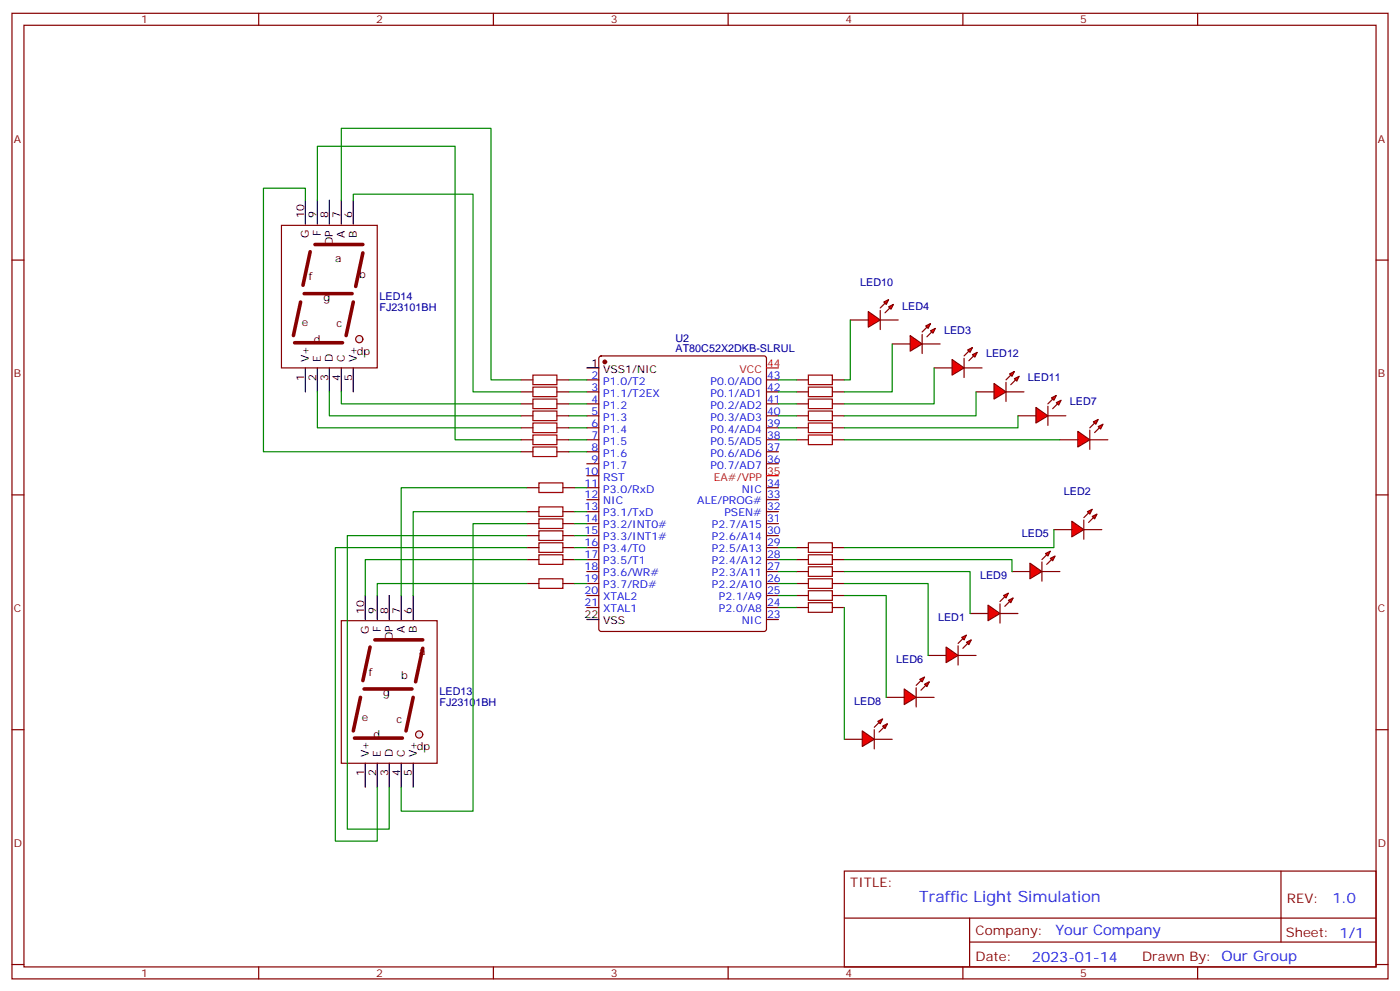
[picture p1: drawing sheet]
<svg xmlns="http://www.w3.org/2000/svg" width="412mm" height="292mm" viewBox="0 0 412 292" stroke-linecap="round" stroke-linejoin="round" font-family="sans-serif">
<g fill="none" stroke="#870000" stroke-width=".35">
<path d="M3.5 3.9h405.4v284.4h-405.4zM7.1 7.4h398.2v277.3h-398.2zM76.2 3.9v3.5M145.3 3.9v3.5M214.5 3.9v3.5M283.6 3.9v3.5M352.8 3.9v3.5M3.5 76.6h3.6M405.3 76.6h3.6M153.5 111.9h3.5M153.5 115.4h3.5M153.5 118.9h3.5"/>
<path d="M164 111.9h3.6M164 115.4h3.6M164 118.9h3.6M172.9 111.9h3.5M172.9 115.4h3.5M172.9 118.9h3.5M176.6 105l.5-.2h48l.6 .4 .1 80-.5 .7h-48.2l-.7-.4v-80zM225.8 111.9h3.5M225.8 115.4h3.5M225.8 118.9h3.5M234.6 111.9h3.5M234.6 115.4h3.5"/>
<path d="M234.6 118.9h3.5M245.2 111.9h3.5M245.2 115.4h3.5M245.2 118.9h3.5M153.5 122.4h3.5M153.5 126h3.5M153.5 129.5h3.5M153.5 133h3.5M164 122.4h3.6M164 126h3.6M164 129.5h3.6M164 133h3.6"/>
<path d="M172.9 122.4h3.5M172.9 126h3.5M172.9 129.5h3.5M172.9 133h3.5M172.9 136.6h3.5M225.8 122.4h3.5M225.8 126h3.5M225.8 129.5h3.5M225.8 133h3.5M225.8 136.6h3.5M234.6 122.4h3.5M234.6 126h3.5"/>
<path d="M234.6 129.5h3.5M245.2 122.4h3.5M245.2 126h3.5M245.2 129.5h3.5M3.5 145.7h3.6M155.2 143.6h3.5M155.2 150.7h3.5M155.2 154.2h3.5M155.2 157.7h3.5M165.8 143.6h3.5M165.8 150.7h3.5M165.8 154.2h3.5"/>
<path d="M165.8 157.7h3.5M172.9 140.1h3.5M172.9 143.6h3.5M172.9 147.1h3.5M172.9 150.7h3.5M172.9 154.2h3.5M172.9 157.7h3.5M225.8 143.6h3.5M225.8 147.1h3.5M225.8 150.7h3.5M225.8 154.2h3.5M225.8 157.7h3.5"/>
<path d="M405.3 145.7h3.6M155.2 161.3h3.5M155.2 164.8h3.5M155.2 171.8h3.5M165.8 161.3h3.5M165.8 164.8h3.5M165.8 171.8h3.5M172.9 161.3h3.5M172.9 164.8h3.5M172.9 168.3h3.5M172.9 171.8h3.5M172.9 175.4h3.5"/>
<path d="M172.9 178.9h3.5M225.8 161.3h3.5M225.8 164.8h3.5M225.8 168.3h3.5M225.8 171.8h3.5M225.8 175.4h3.5M225.8 178.9h3.5M234.6 161.3h3.5M234.6 164.8h3.5M234.6 168.3h3.5M234.6 171.8h3.5M234.6 175.4h3.5"/>
<path d="M234.6 178.9h3.5M245.2 161.3h3.5M245.2 164.8h3.5M245.2 168.3h3.5M245.2 171.8h3.5M245.2 175.4h3.5M245.2 178.9h3.5M225.8 182.4h3.5M3.5 214.9h3.6M405.3 214.9h3.6M248.7 256.5h156.6v28.2h-156.6zM377.3 256.5v20.9"/>
<path d="M248.7 270.4h156.5M285.6 277.4h119.6M285.6 270.4v14.1M3.5 284h3.6M76.2 284.7v3.6M145.3 284.7v3.6M214.5 284.7v3.6M283.6 284.7v3.6M352.8 284.7v3.6M405.3 284h3.6"/>
</g>
<circle cx="178.2" cy="106.6" r=".53" fill="#870000" stroke="#870000" stroke-width=".35"/>
<path d="M172.9 108.3h3.5M172.9 182.4h3.5" fill="none" stroke="#000" stroke-width=".35"/>
<path d="M225.8 108.3h3.5M225.8 140.1h3.5" fill="none" stroke="#f00" stroke-width=".35"/>
<g fill="none" stroke="#a10000" stroke-width=".35">
<path d="M157 114h7v2.8h-7zM157 110.5h7v2.8h-7zM157 117.5h7v2.8h-7zM238.1 110.5h7.1v2.8h-7.1zM238.1 114h7.1v2.8h-7.1zM238.1 117.5h7.1v2.8h-7.1zM157 124.6h7v2.8h-7zM157 131.6h7v2.8h-7zM157 128.1h7v2.8h-7zM157 121h7v2.9h-7zM238.1 128.1h7.1v2.8h-7.1zM238.1 124.6h7.1v2.8h-7.1z"/>
<path d="M238.1 121h7.1v2.9h-7.1zM158.7 149.3h7.1v2.8h-7.1zM158.7 142.2h7.1v2.8h-7.1zM158.7 156.3h7.1v2.8h-7.1zM158.7 152.8h7.1v2.8h-7.1zM158.7 159.8h7.1v2.9h-7.1zM238.1 159.8h7.1v2.9h-7.1zM158.7 163.4h7.1v2.8h-7.1zM158.7 170.4h7.1v2.8h-7.1zM238.1 174h7.1v2.8h-7.1zM238.1 177.5h7.1v2.8h-7.1zM238.1 166.9h7.1v2.8h-7.1z"/>
<path d="M238.1 170.4h7.1v2.8h-7.1zM238.1 163.4h7.1v2.8h-7.1z"/>
</g>
<g fill="#f00" stroke="#870000" stroke-width=".35">
<path d="M278.7 190.5l3.5 2.5-3.5 2.1z"/>
<path d="M282.2 190.2v5.6z"/>
</g>
<g fill="#870000" stroke="#870000" stroke-width=".35">
<path d="M282.2 189.5l1.4-1.4z"/>
<path d="M285 189.5l-1.4 1.4z"/>
</g>
<g fill="#f00" stroke="#870000" stroke-width=".35">
<path d="M283.3 187.7l1.4-.7-.7 1.4z"/>
<path d="M284.7 189.1l1.4-.7-.7 1.4z"/>
</g>
<path d="M273.4 193h5.3M282.2 193h5.3" fill="none" stroke="#870000" stroke-width=".35"/>
<g fill="#f00" stroke="#870000" stroke-width=".35">
<path d="M315.7 153.5l3.6 2.5-3.6 2.1z"/>
<path d="M319.3 153.1v5.7z"/>
</g>
<g fill="#870000" stroke="#870000" stroke-width=".35">
<path d="M319.3 152.4l1.4-1.4z"/>
<path d="M320.7 153.8l1.4-1.4z"/>
</g>
<g fill="#f00" stroke="#870000" stroke-width=".35">
<path d="M320.3 150.7l1.4-.7-.7 1.4z"/>
<path d="M321.7 152.1l1.4-.7-.7 1.4z"/>
</g>
<path d="M310.4 156h5.3M319.3 156h5.3" fill="none" stroke="#870000" stroke-width=".35"/>
<g fill="#f00" stroke="#870000" stroke-width=".35">
<path d="M280.5 105.9l3.5 2.4-3.5 2.2z"/>
<path d="M284 105.5v5.7z"/>
</g>
<g fill="#870000" stroke="#870000" stroke-width=".35">
<path d="M284 104.8l1.4-1.4z"/>
<path d="M286.8 104.8l-1.4 1.4z"/>
</g>
<g fill="#f00" stroke="#870000" stroke-width=".35">
<path d="M285 103l1.5-.7-.7 1.5z"/>
<path d="M286.5 104.5l1.4-.7-.7 1.4z"/>
</g>
<path d="M275.2 108.3h5.3M284 108.3h5.3" fill="none" stroke="#870000" stroke-width=".35"/>
<g fill="#f00" stroke="#870000" stroke-width=".35">
<path d="M268.1 98.8l3.5 2.5-3.5 2.1z"/>
<path d="M271.6 98.5v5.6z"/>
</g>
<g fill="#870000" stroke="#870000" stroke-width=".35">
<path d="M271.6 97.8l1.4-1.5z"/>
<path d="M273 99.2l1.5-1.4z"/>
</g>
<g fill="#f00" stroke="#870000" stroke-width=".35">
<path d="M272.7 96l1.4-.7-.7 1.4z"/>
<path d="M274.1 97.4l1.4-.7-.7 1.4z"/>
</g>
<path d="M262.8 101.3h5.3M271.6 101.3h5.3" fill="none" stroke="#870000" stroke-width=".35"/>
<g fill="#f00" stroke="#870000" stroke-width=".35">
<path d="M303.4 165.8l3.5 2.5-3.5 2.1z"/>
<path d="M306.9 165.5v5.6z"/>
</g>
<g fill="#870000" stroke="#870000" stroke-width=".35">
<path d="M306.9 164.8l1.4-1.4z"/>
<path d="M308.3 166.2l1.4-1.4z"/>
</g>
<g fill="#f00" stroke="#870000" stroke-width=".35">
<path d="M308 163l1.4-.7-.7 1.4z"/>
<path d="M309.4 164.4l1.4-.7-.7 1.4z"/>
</g>
<path d="M298.1 168.3h5.3M306.9 168.3h5.3" fill="none" stroke="#870000" stroke-width=".35"/>
<g fill="#f00" stroke="#870000" stroke-width=".35">
<path d="M266.3 202.9l3.6 2.5-3.6 2.1z"/>
<path d="M269.9 202.5v5.7z"/>
</g>
<g fill="#870000" stroke="#870000" stroke-width=".35">
<path d="M269.9 201.8l1.4-1.4z"/>
<path d="M271.3 203.2l1.4-1.4z"/>
</g>
<g fill="#f00" stroke="#870000" stroke-width=".35">
<path d="M270.9 200.1l1.4-.7-.7 1.4z"/>
<path d="M272.3 201.5l1.5-.7-.8 1.4z"/>
</g>
<path d="M261.1 205.4h5.2M269.9 205.4h5.3" fill="none" stroke="#870000" stroke-width=".35"/>
<g fill="#f00" stroke="#870000" stroke-width=".35">
<path d="M317.5 127l3.5 2.5-3.5 2.1z"/>
<path d="M321 126.7v5.6z"/>
</g>
<g fill="#870000" stroke="#870000" stroke-width=".35">
<path d="M322.4 124.6l-1.4 1.4z"/>
<path d="M322.4 127.4l1.4-1.4z"/>
</g>
<g fill="#f00" stroke="#870000" stroke-width=".35">
<path d="M322.1 124.2l1.4-.7-.7 1.4z"/>
<path d="M323.5 125.6l1.4-.7-.7 1.4z"/>
</g>
<path d="M312.2 129.5h5.3M321 129.5h5.3" fill="none" stroke="#870000" stroke-width=".35"/>
<g fill="#f00" stroke="#870000" stroke-width=".35">
<path d="M254 215.2l3.5 2.5-3.5 2.1z"/>
<path d="M257.5 214.9v5.6z"/>
</g>
<g fill="#870000" stroke="#870000" stroke-width=".35">
<path d="M257.5 214.2l1.4-1.4z"/>
<path d="M258.9 215.6l1.4-1.4z"/>
</g>
<g fill="#f00" stroke="#870000" stroke-width=".35">
<path d="M258.6 212.4l1.4-.7-.7 1.4z"/>
<path d="M260 213.8l1.4-.7-.7 1.4z"/>
</g>
<path d="M248.7 217.7h5.3M257.5 217.7h5.3" fill="none" stroke="#870000" stroke-width=".35"/>
<g fill="#f00" stroke="#870000" stroke-width=".35">
<path d="M291 178.2l3.6 2.5-3.6 2.1z"/>
<path d="M294.6 177.8v5.7z"/>
</g>
<g fill="#870000" stroke="#870000" stroke-width=".35">
<path d="M294.6 177.1l1.4-1.4z"/>
<path d="M296 178.5l1.4-1.4z"/>
</g>
<g fill="#f00" stroke="#870000" stroke-width=".35">
<path d="M295.6 175.4l1.4-.7-.7 1.4z"/>
<path d="M297 176.8l1.4-.7-.7 1.4z"/>
</g>
<path d="M285.8 180.7h5.2M294.6 180.7h5.3" fill="none" stroke="#870000" stroke-width=".35"/>
<g fill="#f00" stroke="#870000" stroke-width=".35">
<path d="M255.8 91.8l3.5 2.4-3.5 2.1z"/>
<path d="M259.3 91.4v5.6z"/>
</g>
<g fill="#870000" stroke="#870000" stroke-width=".35">
<path d="M259.3 90.7l1.4-1.4z"/>
<path d="M260.7 92.1l1.4-1.4z"/>
</g>
<g fill="#f00" stroke="#870000" stroke-width=".35">
<path d="M260.3 88.9l1.5-.7-.7 1.4z"/>
<path d="M261.8 90.3l1.4-.7-.7 1.5z"/>
</g>
<path d="M250.5 94.2h5.3M259.3 94.2h5.3" fill="none" stroke="#870000" stroke-width=".35"/>
<g fill="#f00" stroke="#870000" stroke-width=".35">
<path d="M305.2 120l3.5 2.4-3.5 2.2z"/>
<path d="M308.7 119.6v5.7z"/>
</g>
<g fill="#870000" stroke="#870000" stroke-width=".35">
<path d="M308.7 118.9l1.4-1.4z"/>
<path d="M310.1 120.3l1.4-1.4z"/>
</g>
<g fill="#f00" stroke="#870000" stroke-width=".35">
<path d="M309.7 117.2l1.4-.7-.7 1.4z"/>
<path d="M311.1 118.6l1.5-.7-.7 1.4z"/>
</g>
<path d="M299.9 122.4h5.3M308.7 122.4h5.3" fill="none" stroke="#870000" stroke-width=".35"/>
<g fill="#f00" stroke="#870000" stroke-width=".35">
<path d="M292.8 112.9l3.5 2.5-3.5 2.1z"/>
<path d="M296.3 112.6v5.6z"/>
</g>
<g fill="#870000" stroke="#870000" stroke-width=".35">
<path d="M296.3 111.9l1.4-1.4z"/>
<path d="M297.7 113.3l1.5-1.4z"/>
</g>
<g fill="#f00" stroke="#870000" stroke-width=".35">
<path d="M297.4 110.1l1.4-.7-.7 1.4z"/>
<path d="M298.8 111.5l1.4-.7-.7 1.4z"/>
</g>
<path d="M287.5 115.4h5.3M296.3 115.4h5.3" fill="none" stroke="#870000" stroke-width=".35"/>
<path d="M107.6 175.4v7M111.1 175.4v7M114.7 175.4v7M118.2 175.4v7M121.7 175.4v7M107.6 224.8v7M111.1 224.8v7M114.7 224.8v7M118.2 224.8v7M121.7 224.8v7" fill="none" stroke="#000" stroke-width=".35"/>
<circle cx="123.5" cy="216.3" r="1.06" fill="#f0f0f0" stroke="#870000" stroke-width=".35"/>
<path d="M109 190.5l-2.1 9.9M110.4 188.4h14.1M124.5 190.9l-2.1 9.9M104.4 217.3h14.1M106.2 205.4l-2.1 9.8M107.2 202.9h14.2M121.7 205.4l-2.1 9.8" fill="none" stroke="#870000" stroke-width="1.1"/>
<path d="M100.5 182.8h28.3v42h-28.3z" fill="none" stroke="#870000" stroke-width=".35"/>
<path d="M90 58.9v7.1M93.5 58.9v7.1M97 58.9v7.1M100.5 58.9v7.1M104.1 58.9v7.1M90 108.3v7.1M93.5 108.3v7.1M97 108.3v7.1M100.5 108.3v7.1M104.1 108.3v7.1" fill="none" stroke="#000" stroke-width=".35"/>
<circle cx="105.8" cy="99.9" r="1.06" fill="#f0f0f0" stroke="#870000" stroke-width=".35"/>
<path d="M91.4 74.1l-2.1 9.9M92.8 72h14.1M106.9 74.5l-2.1 9.8M88.5 88.9l-2.1 9.9M89.6 86.5h14.1M104.1 88.9l-2.1 9.9M86.8 100.9h14.1" fill="none" stroke="#870000" stroke-width="1.1"/>
<path d="M82.9 66.4h28.2v41.9h-28.2z" fill="none" stroke="#870000" stroke-width=".35"/>
<g fill="none" stroke="#008700" stroke-width=".35">
<path d="M90 58.9v-3.5h-12.4v77.6h75.9M93.5 58.9v-15.8h40.6v86.4h19.4M100.5 58.9v-21.1h44.1v74.1h8.9M104.1 58.9v-1.7h35.2v58.2h14.2M250.5 94.2v17.7h-1.8M93.5 115.4v10.6h60M97 115.4v7h56.5M100.5 115.4v3.5h53M167.6 115.4h5.3M167.6 118.9h5.3M167.6 111.9h5.3M229.3 115.4h5.3"/>
<path d="M229.3 118.9h5.3M229.3 111.9h5.3M262.8 101.3v14.1h-14.1M275.2 108.3v10.6h-26.5M287.5 115.4v7h-38.8M167.6 122.4h5.3M167.6 126h5.3M167.6 129.5h5.3M167.6 133h5.3M229.3 122.4h5.3M229.3 126h5.3M229.3 129.5h5.3"/>
<path d="M248.7 129.5h63.5M299.9 122.4v3.6h-51.2M155.2 143.6h-37v31.8M155.2 154.2h-15.9v84.7h-21.1v-7.1M155.2 150.7h-33.5v24.7M155.2 157.7h-52.9v86.5h12.4v-12.4M169.3 143.6h3.6M169.3 154.2h3.6M169.3 150.7h3.6M169.3 157.7h3.6M310.4 156v5.3h-61.7M155.2 164.8h-47.6v10.6"/>
<path d="M155.2 171.8h-44.1v3.6M155.2 161.3h-56.4v86.4h12.3v-15.9M169.3 164.8h3.6M169.3 171.8h3.6M169.3 161.3h3.6M229.3 164.8h5.3M229.3 178.9h5.3M229.3 171.8h5.3M229.3 161.3h5.3M229.3 168.3h5.3M229.3 175.4h5.3M248.7 171.8h24.7v21.2"/>
<path d="M248.7 164.8h49.4v3.5M248.7 168.3h37.1v12.4M248.7 175.4h12.4v30M248.7 178.9v38.8"/>
</g>
<text font-size="4.6" fill="#00f" x="270.8" y="265.5">Traffic Light Simulation</text>
<g font-size="4.2" fill="#00f">
<text x="392.5" y="265.8">1.0</text>
<text x="310.9" y="275.3">Your Company</text>
<text x="304" y="283.1">2023-01-14</text>
</g>
<g font-size="3.9" fill="#800">
<text x="250.5" y="261.1">TITLE:</text>
<text x="379.1" y="265.8">REV:</text>
<text x="287.4" y="275.3">Company:</text>
<text x="378.7" y="275.9">Sheet: 1/1</text>
<text x="287.4" y="283">Date:</text>
<text x="336.4" y="283.1">Drawn By: Our Group</text>
</g>
<g font-size="3.2" fill="#800">
<text x="41.6" y="6.9">1</text>
<text x="110.8" y="6.9">2</text>
<text x="179.9" y="6.9">3</text>
<text x="249.1" y="6.9">4</text>
<text x="318.2" y="6.9">5</text>
<text x="4.1" y="42">A</text>
<text x="405.9" y="42">A</text>
<text x="4.1" y="111.2">B</text>
<text x="405.9" y="111.2">B</text>
<text x="4.1" y="180.3">C</text>
<text x="405.9" y="180.3">C</text>
<text x="4.1" y="249.4">D</text>
<text x="405.9" y="249.4">D</text>
<text x="41.6" y="287.7">1</text>
<text x="110.8" y="287.7">2</text>
<text x="179.9" y="287.7">3</text>
<text x="249.1" y="287.7">4</text>
<text x="318.2" y="287.7">5</text>
</g>
<g font-size="3.2">
<text x="89.6" y="64.2" transform="rotate(-90 89.6 64.2)">10</text>
<text x="93.1" y="64.2" transform="rotate(-90 93.1 64.2)">9</text>
<text x="96.7" y="64.2" transform="rotate(-90 96.7 64.2)">8</text>
<text x="100.2" y="64.2" transform="rotate(-90 100.2 64.2)">7</text>
<text x="103.7" y="64.2" transform="rotate(-90 103.7 64.2)">6</text>
<text x="91" y="70.2" transform="rotate(-90 91 70.2)">G</text>
<text x="94.5" y="69.6" transform="rotate(-90 94.5 69.6)">F</text>
<text x="101.6" y="69.9" transform="rotate(-90 101.6 69.9)">A</text>
<text x="105.1" y="69.9" transform="rotate(-90 105.1 69.9)">B</text>
<text x="98.1" y="72.1" transform="rotate(-90 98.1 72.1)">DP</text>
<text x="98.8" y="77.3">a</text>
<text x="91" y="82.6">f</text>
<text x="105.8" y="81.9">b</text>
<text x="95.2" y="88.6">g</text>
<text x="88.9" y="96">e</text>
<text x="92.4" y="100.9">d</text>
<text x="99.1" y="96.3">c</text>
<text x="91" y="106.6" transform="rotate(-90 91 106.6)">V+</text>
<text x="94.5" y="106.6" transform="rotate(-90 94.5 106.6)">E</text>
<text x="98.1" y="106.6" transform="rotate(-90 98.1 106.6)">D</text>
<text x="101.6" y="106.6" transform="rotate(-90 101.6 106.6)">C</text>
<text x="105.1" y="106.6" transform="rotate(-90 105.1 106.6)">V+</text>
<text x="105.1" y="104.5">dp</text>
<text x="174.2" y="108">1</text>
<text x="89.6" y="112.1" transform="rotate(-90 89.6 112.1)">1</text>
<text x="93.1" y="112.1" transform="rotate(-90 93.1 112.1)">2</text>
<text x="96.7" y="112.1" transform="rotate(-90 96.7 112.1)">3</text>
<text x="100.2" y="112.1" transform="rotate(-90 100.2 112.1)">4</text>
<text x="103.7" y="112.1" transform="rotate(-90 103.7 112.1)">5</text>
<text x="177.7" y="109.7">VSS1/NIC</text>
<text x="107.2" y="180.7" transform="rotate(-90 107.2 180.7)">10</text>
<text x="110.8" y="180.7" transform="rotate(-90 110.8 180.7)">9</text>
<text x="114.3" y="180.7" transform="rotate(-90 114.3 180.7)">8</text>
<text x="117.8" y="180.7" transform="rotate(-90 117.8 180.7)">7</text>
<text x="121.4" y="180.7" transform="rotate(-90 121.4 180.7)">6</text>
<text x="172.2" y="182.1">22</text>
<text x="177.7" y="183.8">VSS</text>
<text x="108.7" y="186.6" transform="rotate(-90 108.7 186.6)">G</text>
<text x="112.2" y="186" transform="rotate(-90 112.2 186)">F</text>
<text x="115.7" y="188.5" transform="rotate(-90 115.7 188.5)">DP</text>
<text x="119.2" y="186.4" transform="rotate(-90 119.2 186.4)">A</text>
<text x="122.8" y="186.4" transform="rotate(-90 122.8 186.4)">B</text>
<text x="123.5" y="193">a</text>
<text x="108.7" y="199">f</text>
<text x="118.2" y="200.1">b</text>
<text x="112.9" y="205">g</text>
<text x="106.5" y="212.4">e</text>
<text x="116.8" y="212.8">c</text>
<text x="110.1" y="217.3">d</text>
<text x="122.8" y="220.9">dp</text>
<text x="108.7" y="223" transform="rotate(-90 108.7 223)">V+</text>
<text x="112.2" y="223" transform="rotate(-90 112.2 223)">E</text>
<text x="115.7" y="223" transform="rotate(-90 115.7 223)">D</text>
<text x="119.2" y="223" transform="rotate(-90 119.2 223)">C</text>
<text x="122.8" y="223" transform="rotate(-90 122.8 223)">V+</text>
<text x="107.2" y="228.5" transform="rotate(-90 107.2 228.5)">1</text>
<text x="110.8" y="228.5" transform="rotate(-90 110.8 228.5)">2</text>
<text x="114.3" y="228.5" transform="rotate(-90 114.3 228.5)">3</text>
<text x="117.8" y="228.5" transform="rotate(-90 117.8 228.5)">4</text>
<text x="121.4" y="228.5" transform="rotate(-90 121.4 228.5)">5</text>
</g>
<g font-size="3.2" fill="#000080">
<text x="111.8" y="88.4">LED14</text>
<text x="253.4" y="84.1">LED10</text>
<text x="111.8" y="91.5">FJ23101BH</text>
<text x="265.8" y="91.2">LED4</text>
<text x="199" y="100.6">U2</text>
<text x="278.1" y="98.2">LED3</text>
<text x="199" y="103.7">AT80C52X2DKB-SLRUL</text>
<text x="290.5" y="105.3">LED12</text>
<text x="302.8" y="112.3">LED11</text>
<text x="315.2" y="119.4">LED7</text>
<text x="313.4" y="145.8">LED2</text>
<text x="301" y="158.2">LED5</text>
<text x="288.7" y="170.5">LED9</text>
<text x="276.3" y="182.9">LED1</text>
<text x="264" y="195.2">LED6</text>
<text x="129.5" y="207.9">FJ23101BH</text>
<text x="129.5" y="204.8">LED13</text>
<text x="251.7" y="207.6">LED8</text>
</g>
<g font-size="3.2" fill="#f00">
<text x="226" y="108">44</text>
<text x="217.9" y="109.7">VCC</text>
<text x="210.3" y="141.5">EA#/VPP</text>
<text x="226" y="139.7">35</text>
</g>
<g font-size="3.2" fill="#00f">
<text x="174.2" y="111.5">2</text>
<text x="177.7" y="113.3">P1.0/T2</text>
<text x="209.3" y="113.3">P0.0/AD0</text>
<text x="226" y="111.5">43</text>
<text x="174.2" y="115">3</text>
<text x="174.2" y="118.6">4</text>
<text x="177.7" y="116.8">P1.1/T2EX</text>
<text x="209.3" y="116.8">P0.1/AD1</text>
<text x="226" y="118.6">41</text>
<text x="226" y="115">42</text>
<text x="174.2" y="122.1">5</text>
<text x="174.2" y="125.6">6</text>
<text x="177.7" y="120.3">P1.2</text>
<text x="177.7" y="123.9">P1.3</text>
<text x="209.3" y="123.9">P0.3/AD3</text>
<text x="209.3" y="120.3">P0.2/AD2</text>
<text x="226" y="125.6">39</text>
<text x="226" y="122.1">40</text>
<text x="174.2" y="129.2">7</text>
<text x="177.7" y="127.4">P1.4</text>
<text x="177.7" y="130.9">P1.5</text>
<text x="209.3" y="130.9">P0.5/AD5</text>
<text x="209.3" y="127.4">P0.4/AD4</text>
<text x="226" y="129.2">38</text>
<text x="174.2" y="132.7">8</text>
<text x="174.2" y="136.2">9</text>
<text x="177.7" y="134.4">P1.6</text>
<text x="177.7" y="138">P1.7</text>
<text x="209.3" y="138">P0.7/AD7</text>
<text x="209.3" y="134.4">P0.6/AD6</text>
<text x="226" y="136.2">36</text>
<text x="226" y="132.7">37</text>
<text x="172.2" y="139.7">10</text>
<text x="172.2" y="143.3">11</text>
<text x="177.7" y="141.5">RST</text>
<text x="226" y="143.3">34</text>
<text x="172.2" y="146.8">12</text>
<text x="177.7" y="145">P3.0/RxD</text>
<text x="177.7" y="148.6">NIC</text>
<text x="205.4" y="148.6">ALE/PROG#</text>
<text x="218.5" y="145">NIC</text>
<text x="226" y="146.8">33</text>
<text x="172.2" y="150.3">13</text>
<text x="172.2" y="153.8">14</text>
<text x="177.7" y="152.1">P3.1/TxD</text>
<text x="177.7" y="155.6">P3.2/INT0#</text>
<text x="209.7" y="155.6">P2.7/A15</text>
<text x="213.4" y="152.1">PSEN#</text>
<text x="226" y="153.8">31</text>
<text x="226" y="150.3">32</text>
<text x="172.2" y="157.4">15</text>
<text x="172.2" y="160.9">16</text>
<text x="177.7" y="159.1">P3.3/INT1#</text>
<text x="209.7" y="159.1">P2.6/A14</text>
<text x="226" y="160.9">29</text>
<text x="226" y="157.4">30</text>
<text x="172.2" y="164.4">17</text>
<text x="172.2" y="168">18</text>
<text x="177.7" y="162.7">P3.4/T0</text>
<text x="177.7" y="166.2">P3.5/T1</text>
<text x="209.7" y="166.2">P2.4/A12</text>
<text x="209.7" y="162.7">P2.5/A13</text>
<text x="226" y="168">27</text>
<text x="226" y="164.4">28</text>
<text x="172.2" y="171.5">19</text>
<text x="177.7" y="169.7">P3.6/WR#</text>
<text x="177.7" y="173.2">P3.7/RD#</text>
<text x="209.7" y="173.2">P2.2/A10</text>
<text x="209.7" y="169.7">P2.3/A11</text>
<text x="226" y="171.5">26</text>
<text x="172.2" y="175">20</text>
<text x="172.2" y="178.5">21</text>
<text x="177.7" y="176.8">XTAL2</text>
<text x="211.7" y="176.8">P2.1/A9</text>
<text x="226" y="178.5">24</text>
<text x="226" y="175">25</text>
<text x="177.7" y="180.3">XTAL1</text>
<text x="211.7" y="180.3">P2.0/A8</text>
<text x="218.5" y="183.8">NIC</text>
<text x="226" y="182.1">23</text>
</g>
</svg>
